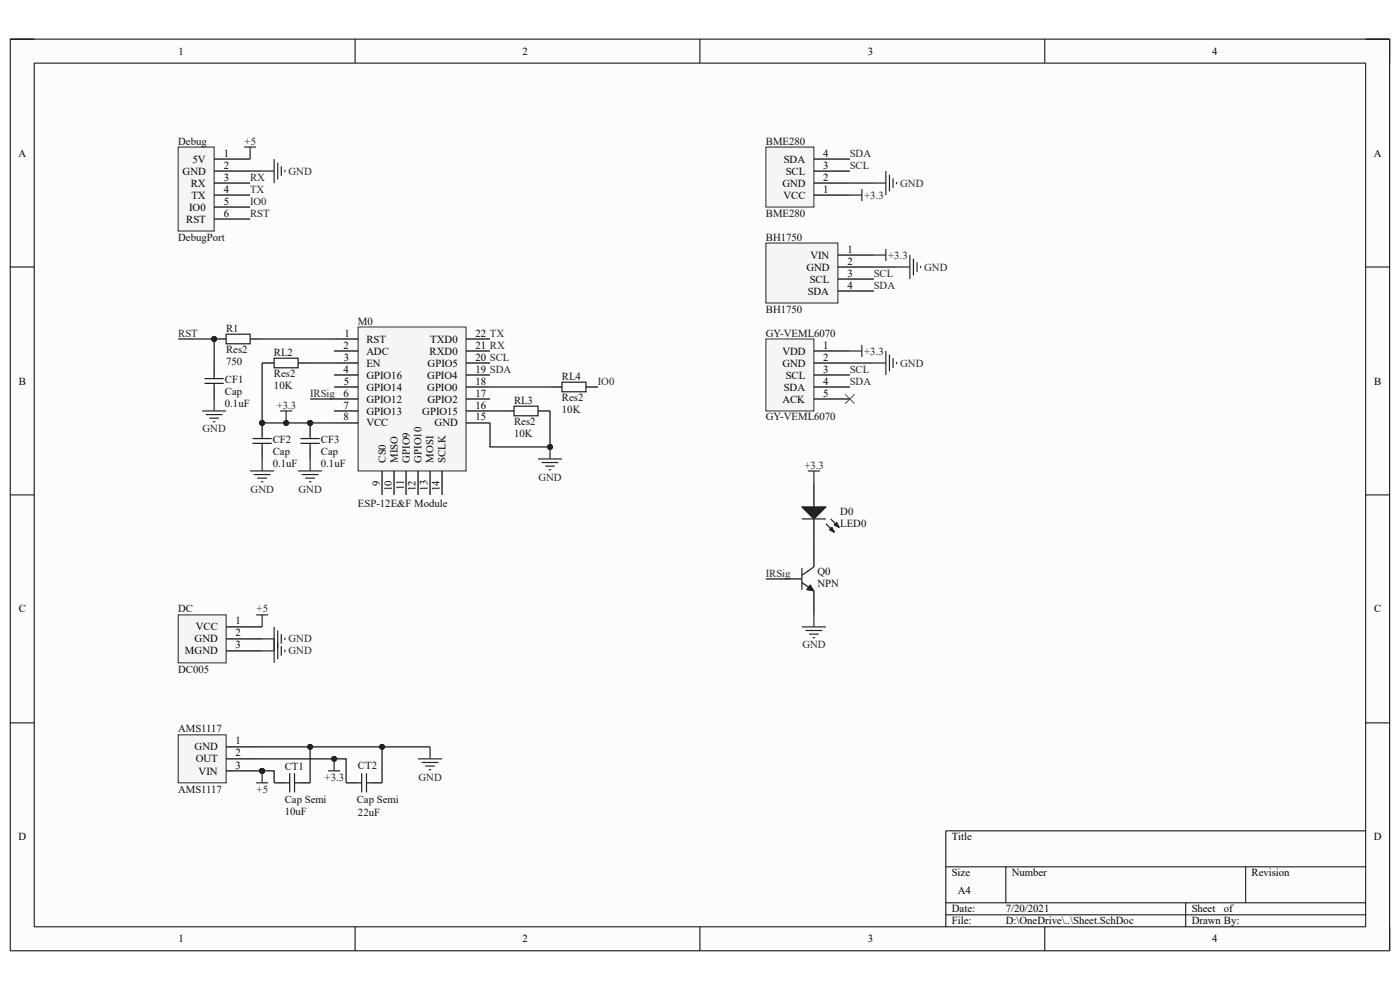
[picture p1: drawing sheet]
<svg xmlns="http://www.w3.org/2000/svg" width="297mm" height="210mm" viewBox="0 0 297 210" stroke-linecap="round" stroke-linejoin="round" font-family="sans-serif">
<path d="M2.2 8.3h292.6v193.4h-292.6z" fill-rule="evenodd" fill="#fcfcfc"/>
<path d="M2.2 8.3h292.6v193.4h-292.6z" fill="none" stroke="#000" stroke-width=".21"/>
<path d="M7.3 13.4h282.4v183.2h-282.4z" fill-rule="evenodd" fill="#fcfcfc"/>
<g fill="none" stroke="#000" stroke-width=".21">
<path d="M2.2 8.3h5.1M7.3 13.4h282.4v183.2h-282.4zM75.3 8.3v5.1M148.5 8.3v5.1M221.6 8.3v5.1M289.7 8.3h5.1v5.1M2.2 56.6h5.1M289.7 56.6h5.1M2.2 105h5.1M289.7 105h5.1M2.2 153.3h5.1M289.7 153.3h5.1"/>
<path d="M289.7 176.2h-89.1v20.4M75.3 196.6v5.1M148.5 196.6v5.1M200.6 183.9h89.1M200.6 191.5h89.1M200.6 194.1h89.1M213.4 183.9v7.6M221.6 196.6v5.1M251.5 191.5v5.1M264.3 183.9v7.6M294.8 196.6v5.1"/>
</g>
<path d="M106.5 87.2h2.5M114.1 87.2h2.6" fill="none" stroke="#000" stroke-width=".25"/>
<path d="M109 86.2h5.1v2h-5.1z" fill="none" stroke="#1c1c1c" stroke-width=".25"/>
<path d="M114.1 97.4h5.1M114.9 98.1h3.6M115.7 98.9h2M116.4 99.6h.5M116.7 94.8v2.6" fill="none" stroke="#262626" stroke-width=".25"/>
<circle cx="116.7" cy="94.8" r=".51" fill="#0e0e0e"/>
<circle cx="116.7" cy="94.8" r=".51" fill="none" stroke="#0e0e0e" stroke-width=".21"/>
<path d="M116.7 82.1h2.5M124.3 82.1h2.6" fill="none" stroke="#000" stroke-width=".25"/>
<path d="M119.2 81.1h5.1v2h-5.1z" fill="none" stroke="#1c1c1c" stroke-width=".25"/>
<circle cx="45.4" cy="71.9" r=".51" fill="#0e0e0e"/>
<circle cx="45.4" cy="71.9" r=".51" fill="none" stroke="#0e0e0e" stroke-width=".21"/>
<path d="M45.4 71.9h2.6M53.1 71.9h2.5" fill="none" stroke="#000" stroke-width=".25"/>
<circle cx="45.4" cy="71.9" r=".51" fill="#0e0e0e"/>
<circle cx="45.4" cy="71.9" r=".51" fill="none" stroke="#0e0e0e" stroke-width=".21"/>
<path d="M45.4 79.5v.8M48 70.9h5.1v2h-5.1zM58.2 76h5v2h-5zM43.4 80.3h4.1M43.4 81.3h4.1M45.4 81.3v.8" fill="none" stroke="#1c1c1c" stroke-width=".25"/>
<path d="M45.4 77v2.5M55.6 77h2.6M63.2 77h2.6M45.4 82.1v2.5" fill="none" stroke="#000" stroke-width=".25"/>
<path d="M42.9 87.2h5.1M43.7 87.9h3.5M44.4 88.7h2.1M45.2 89.5h.5M45.4 84.6v2.6" fill="none" stroke="#262626" stroke-width=".25"/>
<circle cx="55.6" cy="89.7" r=".51" fill="#0e0e0e"/>
<circle cx="55.6" cy="89.7" r=".51" fill="none" stroke="#0e0e0e" stroke-width=".21"/>
<path d="M55.6 89.7v2.6M55.6 94.8v2.6" fill="none" stroke="#000" stroke-width=".25"/>
<circle cx="55.6" cy="89.7" r=".51" fill="#0e0e0e"/>
<circle cx="55.6" cy="89.7" r=".51" fill="none" stroke="#0e0e0e" stroke-width=".21"/>
<path d="M53.6 93h4M53.6 94h4M55.6 92.3v.7M55.6 94v.8" fill="none" stroke="#1c1c1c" stroke-width=".25"/>
<path d="M53.1 99.9h5.1M55.6 97.4v2.5M53.8 100.7h3.6M54.6 101.4h2M55.4 102.2h.5" fill="none" stroke="#262626" stroke-width=".25"/>
<path d="M37.8 130.4h10.2v10.2h-10.2z" fill-rule="evenodd" fill="#f5f5f5"/>
<path d="M37.8 130.4h10.2v10.2h-10.2z" fill="none" stroke="#262626" stroke-width=".21"/>
<path d="M48 133h7.6M48 135.5h7.6M48 138.1h7.6" fill="none" stroke="#000" stroke-width=".25"/>
<path d="M55.6 135.5h2.6M55.6 138.1h2.6M58.2 133v7.6M58.9 133.7v6.1M59.7 134.5v2M59.7 137v2.1M60.4 135.3v.5M60.4 137.8v.5" fill="none" stroke="#262626" stroke-width=".25"/>
<circle cx="55.6" cy="163.5" r=".51" fill="#0e0e0e"/>
<circle cx="55.6" cy="163.5" r=".51" fill="none" stroke="#0e0e0e" stroke-width=".21"/>
<path d="M37.8 155.9h10.2v10.2h-10.2z" fill-rule="evenodd" fill="#f5f5f5"/>
<path d="M37.8 155.9h10.2v10.2h-10.2z" fill="none" stroke="#262626" stroke-width=".21"/>
<path d="M48 158.4h7.6M48 161h7.6M48 163.5h7.6" fill="none" stroke="#000" stroke-width=".25"/>
<circle cx="55.6" cy="163.5" r=".51" fill="#0e0e0e"/>
<circle cx="55.6" cy="163.5" r=".51" fill="none" stroke="#0e0e0e" stroke-width=".21"/>
<path d="M91.2 158.4v2.6M88.7 161h5.1M89.5 161.7h3.5M90.2 162.5h2M91 163.3h.5" fill="none" stroke="#262626" stroke-width=".25"/>
<path d="M58.2 166.1h2.5M63.2 166.1h2.6M73.4 166.1h2.6M78.5 166.1h2.6" fill="none" stroke="#000" stroke-width=".25"/>
<path d="M60.7 166.1h.8M61.5 164v4.1M62.5 166.1h.7M62.5 164v4.1M76 166.1h.7M76.7 164v4.1M77.7 164v4.1M77.7 166.1h.8" fill="none" stroke="#1c1c1c" stroke-width=".25"/>
<path d="M37.8 31.2h7.6v17.8h-7.6z" fill-rule="evenodd" fill="#f5f5f5"/>
<path d="M37.8 31.2h7.6v17.8h-7.6z" fill="none" stroke="#262626" stroke-width=".21"/>
<path d="M45.4 36.3h7.7M45.4 33.7h7.7M45.4 38.8h7.7M45.4 41.4h7.7M45.4 43.9h7.7M45.4 46.5h7.7" fill="none" stroke="#000" stroke-width=".25"/>
<path d="M55.6 36.3h2.6M58.2 33.7v5.1M58.9 34.5v3.6M59.7 35.3v2M60.4 36v.5" fill="none" stroke="#262626" stroke-width=".25"/>
<circle cx="65.8" cy="89.7" r=".51" fill="#0e0e0e"/>
<circle cx="65.8" cy="89.7" r=".51" fill="none" stroke="#0e0e0e" stroke-width=".21"/>
<path d="M65.8 89.7v2.6M65.8 94.8v2.6" fill="none" stroke="#000" stroke-width=".25"/>
<circle cx="65.8" cy="89.7" r=".51" fill="#0e0e0e"/>
<circle cx="65.8" cy="89.7" r=".51" fill="none" stroke="#0e0e0e" stroke-width=".21"/>
<path d="M63.7 93h4.1M63.7 94h4.1M65.8 92.3v.7M65.8 94v.8" fill="none" stroke="#1c1c1c" stroke-width=".25"/>
<path d="M63.2 99.9h5.1M65.8 97.4v2.5M64 100.7h3.6M64.8 101.4h2M65.5 102.2h.5" fill="none" stroke="#262626" stroke-width=".25"/>
<path d="M162.5 31.2h10.2v12.7h-10.2z" fill-rule="evenodd" fill="#f5f5f5"/>
<path d="M162.5 31.2h10.2v12.7h-10.2z" fill="none" stroke="#262626" stroke-width=".21"/>
<path d="M172.7 33.7h7.6M172.7 36.3h7.6M172.7 38.8h7.6M172.7 41.4h7.6" fill="none" stroke="#000" stroke-width=".25"/>
<path d="M162.5 51.6h15.2v12.7h-15.2z" fill-rule="evenodd" fill="#f5f5f5"/>
<path d="M162.5 51.6h15.2v12.7h-15.2z" fill="none" stroke="#262626" stroke-width=".21"/>
<path d="M177.7 54.1h7.7M177.7 56.6h7.7M177.7 59.2h7.7M177.7 61.7h7.7" fill="none" stroke="#000" stroke-width=".25"/>
<path d="M162.5 71.9h10.2v15.3h-10.2z" fill-rule="evenodd" fill="#f5f5f5"/>
<path d="M162.5 71.9h10.2v15.3h-10.2z" fill="none" stroke="#262626" stroke-width=".21"/>
<path d="M172.7 74.5h7.6M172.7 77h7.6M172.7 79.5h7.6M172.7 82.1h7.6M172.7 84.6h7.6" fill="none" stroke="#000" stroke-width=".25"/>
<path d="M179.3 83.6l2 2.1M181.3 83.6l-2 2.1" fill="none" stroke="#4c4c4c" stroke-width=".21"/>
<g fill="none" stroke="#262626" stroke-width=".25">
<path d="M185.4 38.8h2.5M187.9 36.3v5.1M188.7 37.1v3.5M189.5 37.8v2M190.2 38.6v.5M180.3 41.4h2.5M182.8 40.1v2.6M185.4 54.1h2.5M187.9 52.8v2.6M190.5 56.6h2.5M193 54.1v5.1M193.8 54.9v3.5"/>
<path d="M194.5 55.6v2.1M195.3 56.4v.5M180.3 74.5h2.5M182.8 73.2v2.5M185.4 77h2.5M187.9 74.5v5M188.7 75.2v3.6M189.5 76v2M190.2 76.8v.5M69.6 163.5h2.5M70.9 161v2.5"/>
</g>
<circle cx="70.9" cy="161" r=".51" fill="#0e0e0e"/>
<circle cx="70.9" cy="161" r=".51" fill="none" stroke="#0e0e0e" stroke-width=".21"/>
<path d="M172.7 102.4v5.1M172.7 110.1v5.1" fill="none" stroke="#000" stroke-width=".25"/>
<path d="M170.1 107.5h5.1l-2.5 2.6z" fill="#1c1c1c"/>
<path d="M170.1 107.5h5.1l-2.5 2.6zM175.2 111.1l1.8 1.8M176.2 110.1l1.8 1.8" fill="none" stroke="#1c1c1c" stroke-width=".25"/>
<path d="M176 112.4l.5-.5 .5 1z" fill="#1c1c1c"/>
<path d="M176 112.4l.5-.5 .5 1z" fill="none" stroke="#1c1c1c" stroke-width=".25"/>
<path d="M177.5 110.8l.5 1.1-1-.5z" fill="#1c1c1c"/>
<path d="M170.1 110.1h5.1M177.5 110.8l.5 1.1-1-.5zM170.1 123.6l2.6 1.7M170.1 120.5v4.6M172.7 120.3l-2.6 1.7" fill="none" stroke="#1c1c1c" stroke-width=".25"/>
<path d="M170.1 133h5.1M170.9 133.7h3.5M171.6 134.5h2.1M172.4 135.3h.5M172.7 130.4v2.6" fill="none" stroke="#262626" stroke-width=".25"/>
<path d="M172.7 115.2v5.1M165 122.8h5.1M172.7 125.3v5.1" fill="none" stroke="#000" stroke-width=".25"/>
<path d="M171.9 124.1l.8 1.2-1.6-.2z" fill="#1c1c1c"/>
<path d="M171.9 124.1l.8 1.2-1.6-.2z" fill="none" stroke="#1c1c1c" stroke-width=".21"/>
<path d="M171.4 99.9h2.5M172.7 99.9v2.5M54.3 130.4h2.6M55.6 130.4v2.6M54.3 166.1h2.6M55.6 163.5v2.6" fill="none" stroke="#262626" stroke-width=".25"/>
<circle cx="55.6" cy="163.5" r=".51" fill="#0e0e0e"/>
<circle cx="55.6" cy="163.5" r=".51" fill="none" stroke="#0e0e0e" stroke-width=".21"/>
<path d="M51.8 31.2h2.5M53.1 31.2v2.5M59.4 87.2h2.6M60.7 87.2v2.5" fill="none" stroke="#262626" stroke-width=".25"/>
<circle cx="60.7" cy="89.7" r=".51" fill="#0e0e0e"/>
<circle cx="60.7" cy="89.7" r=".51" fill="none" stroke="#0e0e0e" stroke-width=".21"/>
<path d="M76 69.4h22.9v30.5h-22.9z" fill-rule="evenodd" fill="#f5f5f5"/>
<path d="M76 69.4h22.9v30.5h-22.9z" fill="none" stroke="#262626" stroke-width=".21"/>
<g fill="none" stroke="#000" stroke-width=".25">
<path d="M70.9 71.9h5.1M70.9 74.5h5.1M70.9 77h5.1M70.9 79.5h5.1M98.9 71.9h5.1M98.9 74.5h5.1M98.9 77h5.1M98.9 79.5h5.1M70.9 82.1h5.1M70.9 84.6h5.1M70.9 87.2h5.1M70.9 89.7h5.1"/>
<path d="M81.1 99.9v5.1M83.6 99.9v5.1M86.1 99.9v5.1M88.7 99.9v5.1M91.2 99.9v5.1M93.8 99.9v5.1M98.9 82.1h5.1M98.9 84.6h5.1M98.9 87.2h5.1M98.9 89.7h5.1"/>
</g>
<path d="M81.1 158.4v7.7" fill="none" stroke="#0e0e0e" stroke-width=".25"/>
<circle cx="81.1" cy="158.4" r=".51" fill="#0e0e0e"/>
<circle cx="81.1" cy="158.4" r=".51" fill="none" stroke="#0e0e0e" stroke-width=".21"/>
<path d="M37.8 71.9h7.6v5.1" fill="none" stroke="#0e0e0e" stroke-width=".25"/>
<circle cx="45.4" cy="71.9" r=".51" fill="#0e0e0e"/>
<circle cx="45.4" cy="71.9" r=".51" fill="none" stroke="#0e0e0e" stroke-width=".21"/>
<path d="M53.1 36.3h2.5M55.6 163.5h2.6v2.6" fill="none" stroke="#0e0e0e" stroke-width=".25"/>
<circle cx="55.6" cy="163.5" r=".51" fill="#0e0e0e"/>
<circle cx="55.6" cy="163.5" r=".51" fill="none" stroke="#0e0e0e" stroke-width=".21"/>
<path d="M55.6 161h17.8v5.1" fill="none" stroke="#0e0e0e" stroke-width=".25"/>
<circle cx="70.9" cy="161" r=".51" fill="#0e0e0e"/>
<circle cx="70.9" cy="161" r=".51" fill="none" stroke="#0e0e0e" stroke-width=".21"/>
<path d="M55.6 158.4h35.6" fill="none" stroke="#0e0e0e" stroke-width=".25"/>
<circle cx="81.1" cy="158.4" r=".51" fill="#0e0e0e"/>
<circle cx="81.1" cy="158.4" r=".51" fill="none" stroke="#0e0e0e" stroke-width=".21"/>
<circle cx="65.8" cy="158.4" r=".51" fill="#0e0e0e"/>
<circle cx="65.8" cy="158.4" r=".51" fill="none" stroke="#0e0e0e" stroke-width=".21"/>
<path d="M55.6 77v12.7h15.3" fill="none" stroke="#0e0e0e" stroke-width=".25"/>
<circle cx="55.6" cy="89.7" r=".51" fill="#0e0e0e"/>
<circle cx="55.6" cy="89.7" r=".51" fill="none" stroke="#0e0e0e" stroke-width=".21"/>
<circle cx="60.7" cy="89.7" r=".51" fill="#0e0e0e"/>
<circle cx="60.7" cy="89.7" r=".51" fill="none" stroke="#0e0e0e" stroke-width=".21"/>
<circle cx="65.8" cy="89.7" r=".51" fill="#0e0e0e"/>
<circle cx="65.8" cy="89.7" r=".51" fill="none" stroke="#0e0e0e" stroke-width=".21"/>
<path d="M55.6 71.9h15.3M65.8 77h5.1M65.8 84.6h5.1M116.7 87.2v7.6h-12.7v-5.1" fill="none" stroke="#0e0e0e" stroke-width=".25"/>
<circle cx="116.7" cy="94.8" r=".51" fill="#0e0e0e"/>
<circle cx="116.7" cy="94.8" r=".51" fill="none" stroke="#0e0e0e" stroke-width=".21"/>
<path d="M180.3 38.8h5.1M185.4 56.6h5.1M180.3 77h5.1M104 87.2h2.5M104 82.1h12.7M162.5 122.8h2.5M65.8 158.4v7.7" fill="none" stroke="#0e0e0e" stroke-width=".25"/>
<circle cx="65.8" cy="158.4" r=".51" fill="#0e0e0e"/>
<circle cx="65.8" cy="158.4" r=".51" fill="none" stroke="#0e0e0e" stroke-width=".21"/>
<g font-size="2.3">
<text x="37.9" y="11.6">1</text>
<text x="110.8" y="11.6">2</text>
<text x="184.1" y="11.6">3</text>
<text x="257.1" y="11.6">4</text>
<text x="3.9" y="33.2">A</text>
<text x="40.9" y="34.5">5V</text>
<text x="47.5" y="35.8">2</text>
<text x="47.5" y="33.2">1</text>
<text x="166.3" y="34.5">SDA</text>
<text x="174.7" y="33.2">4</text>
<text x="174.7" y="35.8">3</text>
<text x="291.4" y="33.2">A</text>
<text x="38.7" y="37">GND</text>
<text x="40.5" y="39.6">RX</text>
<text x="47.5" y="40.9">4</text>
<text x="47.5" y="38.3">3</text>
<text x="166" y="39.6">GND</text>
<text x="166.7" y="37">SCL</text>
<text x="174.7" y="38.3">2</text>
<text x="174.7" y="40.9">1</text>
<text x="39.5" y="47.2">RST</text>
<text x="40.1" y="44.7">IO0</text>
<text x="40.6" y="42.1">TX</text>
<text x="47.5" y="43.4">5</text>
<text x="47.5" y="46">6</text>
<text x="166.2" y="42.1">VCC</text>
<text x="179.8" y="53.6">1</text>
<text x="171.1" y="57.4">GND</text>
<text x="171.8" y="59.9">SCL</text>
<text x="171.9" y="54.9">VIN</text>
<text x="179.8" y="56.1">2</text>
<text x="179.8" y="58.7">3</text>
<text x="171.4" y="62.5">SDA</text>
<text x="179.8" y="61.2">4</text>
<text x="73.1" y="71.4">1</text>
<text x="100.9" y="71.4">22 TX</text>
<text x="72.9" y="74">2</text>
<text x="72.9" y="76.5">3</text>
<text x="77.7" y="72.7">RST</text>
<text x="77.7" y="75.2">ADC</text>
<text x="77.7" y="77.8">EN</text>
<text x="90.7" y="77.8">GPIO5</text>
<text x="91.1" y="75.2">RXD0</text>
<text x="91.3" y="72.7">TXD0</text>
<text x="100.9" y="76.5">20 SCL</text>
<text x="100.9" y="74">21 RX</text>
<text x="166" y="75.2">VDD</text>
<text x="166" y="77.8">GND</text>
<text x="174.7" y="74">1</text>
<text x="174.7" y="76.5">2</text>
<text x="4" y="81.6">B</text>
<text x="72.9" y="79">4</text>
<text x="72.9" y="81.6">5</text>
<text x="77.7" y="80.3">GPIO16</text>
<text x="77.7" y="82.8">GPIO14</text>
<text x="90.6" y="82.8">GPIO0</text>
<text x="90.6" y="80.3">GPIO4</text>
<text x="100.9" y="81.6">18</text>
<text x="100.9" y="79">19 SDA</text>
<text x="166.3" y="82.8">SDA</text>
<text x="166.7" y="80.3">SCL</text>
<text x="174.7" y="79">3</text>
<text x="174.7" y="81.6">4</text>
<text x="291.5" y="81.6">B</text>
<text x="72.9" y="84.1">6</text>
<text x="72.9" y="86.7">7</text>
<text x="72.9" y="89.2">8</text>
<text x="77.7" y="85.4">GPIO12</text>
<text x="77.7" y="87.9">GPIO13</text>
<text x="89.6" y="87.9">GPIO15</text>
<text x="90.7" y="85.4">GPIO2</text>
<text x="100.9" y="89.2">15</text>
<text x="100.9" y="86.7">16</text>
<text x="100.9" y="84.1">17</text>
<text x="166" y="85.4">ACK</text>
<text x="174.7" y="84.1">5</text>
<text x="77.7" y="90.5">VCC</text>
<text x="92.2" y="90.5">GND</text>
<text x="81.8" y="98.1" transform="rotate(-90 81.8 98.1)">CS0</text>
<text x="84.4" y="98.1" transform="rotate(-90 84.4 98.1)">MISO</text>
<text x="86.9" y="98.1" transform="rotate(-90 86.9 98.1)">GPIO9</text>
<text x="89.5" y="98.1" transform="rotate(-90 89.5 98.1)">GPIO10</text>
<text x="92" y="98.1" transform="rotate(-90 92 98.1)">MOSI</text>
<text x="94.5" y="98.1" transform="rotate(-90 94.5 98.1)">SCLK</text>
<text x="80.6" y="103" transform="rotate(-90 80.6 103)">9</text>
<text x="83.1" y="104.1" transform="rotate(-90 83.1 104.1)">10</text>
<text x="85.6" y="104" transform="rotate(-90 85.6 104)">11</text>
<text x="88.2" y="104.1" transform="rotate(-90 88.2 104.1)">12</text>
<text x="90.7" y="104.1" transform="rotate(-90 90.7 104.1)">13</text>
<text x="93.3" y="104.1" transform="rotate(-90 93.3 104.1)">14</text>
<text x="4" y="129.9">C</text>
<text x="291.5" y="129.9">C</text>
<text x="41.3" y="136.3">GND</text>
<text x="41.5" y="133.7">VCC</text>
<text x="50" y="132.5">1</text>
<text x="50" y="135">2</text>
<text x="50" y="137.5">3</text>
<text x="39.2" y="138.8">MGND</text>
<text x="41.3" y="159.2">GND</text>
<text x="41.5" y="161.7">OUT</text>
<text x="50" y="157.9">1</text>
<text x="50" y="160.4">2</text>
<text x="42.1" y="164.3">VIN</text>
<text x="50" y="163">3</text>
<text x="3.9" y="178.3">D</text>
<text x="201.9" y="178.3">Title</text>
<text x="291.5" y="178.3">D</text>
<text x="201.9" y="185.9">Size</text>
<text x="214.6" y="185.9">Number</text>
<text x="265.5" y="185.9">Revision</text>
<text x="203.2" y="189.7">A4</text>
<text x="201.9" y="193.5">Date:</text>
<text x="201.9" y="196.1">File:</text>
<text x="213.4" y="193.5">7/20/2021</text>
<text x="213.4" y="196.1">D:\OneDrive\..\Sheet.SchDoc</text>
<text x="252.8" y="193.5">Sheet</text>
<text x="252.8" y="196.1">Drawn By:</text>
<text x="259.6" y="193.5">of</text>
<text x="37.9" y="199.9">1</text>
<text x="110.8" y="199.9">2</text>
<text x="184.1" y="199.9">3</text>
<text x="257.1" y="199.9">4</text>
</g>
<g font-size="2.3" fill="#0e0e0e">
<text x="37.8" y="30.7">Debug</text>
<text x="162.5" y="30.7">BME280</text>
<text x="162.5" y="46">BME280</text>
<text x="37.8" y="51.1">DebugPort</text>
<text x="162.5" y="51.1">BH1750</text>
<text x="48" y="70.4">R1</text>
<text x="75.9" y="68.8">M0</text>
<text x="162.5" y="66.3">BH1750</text>
<text x="162.5" y="71.4">GY-VEML6070</text>
<text x="48" y="77.5">750</text>
<text x="48" y="75">Res2</text>
<text x="58.1" y="75.5">RL2</text>
<text x="47.7" y="81.3">CF1</text>
<text x="47.7" y="83.9">Cap</text>
<text x="58.1" y="82.6">10K</text>
<text x="58.1" y="80.1">Res2</text>
<text x="119.2" y="80.6">RL4</text>
<text x="47.7" y="86.4">0.1uF</text>
<text x="109" y="85.6">RL3</text>
<text x="119.2" y="87.7">10K</text>
<text x="119.2" y="85.1">Res2</text>
<text x="162.5" y="89.2">GY-VEML6070</text>
<text x="57.9" y="94.1">CF2</text>
<text x="68.1" y="94.1">CF3</text>
<text x="109" y="92.8">10K</text>
<text x="109" y="90.2">Res2</text>
<text x="57.9" y="99.1">0.1uF</text>
<text x="57.9" y="96.6">Cap</text>
<text x="68.1" y="99.1">0.1uF</text>
<text x="68.1" y="96.6">Cap</text>
<text x="75.9" y="107.5">ESP-12E&amp;F Module</text>
<text x="178.3" y="109.3">D0</text>
<text x="178.3" y="111.8">LED0</text>
<text x="173.4" y="122">Q0</text>
<text x="173.4" y="124.6">NPN</text>
<text x="37.8" y="129.9">DC</text>
<text x="37.8" y="142.7">DC005</text>
<text x="37.8" y="155.4">AMS1117</text>
<text x="60.4" y="163.3">CT1</text>
<text x="75.9" y="163">CT2</text>
<text x="37.8" y="168.1">AMS1117</text>
<text x="60.4" y="172.9">10uF</text>
<text x="60.4" y="170.4">Cap Semi</text>
<text x="75.7" y="170.4">Cap Semi</text>
<text x="75.9" y="173.2">22uF</text>
</g>
<g font-size="2.3" fill="#262626">
<text x="51.9" y="30.7">+5</text>
<text x="180.3" y="35.8">SCL</text>
<text x="180.3" y="33.2">SDA</text>
<text x="53" y="38.3">RX</text>
<text x="53" y="40.9">TX</text>
<text x="61.2" y="37">GND</text>
<text x="191" y="39.6">GND</text>
<text x="53" y="43.4">IO0</text>
<text x="53" y="46">RST</text>
<text x="183.3" y="42.1">+3.3</text>
<text x="185.4" y="58.7">SCL</text>
<text x="188.4" y="54.9">+3.3</text>
<text x="196" y="57.4">GND</text>
<text x="185.4" y="61.2">SDA</text>
<text x="37.8" y="71.4">RST</text>
<text x="183.3" y="75.2">+3.3</text>
<text x="191" y="77.8">GND</text>
<text x="126.8" y="81.6">IO0</text>
<text x="180.3" y="79">SCL</text>
<text x="180.3" y="81.6">SDA</text>
<text x="58.7" y="86.7">+3.3</text>
<text x="65.8" y="84.1">IRSig</text>
<text x="43" y="91.7">GND</text>
<text x="114.2" y="101.9">GND</text>
<text x="170.6" y="99.4">+3.3</text>
<text x="53.2" y="104.5">GND</text>
<text x="63.3" y="104.5">GND</text>
<text x="162.5" y="122.3">IRSig</text>
<text x="54.4" y="129.9">+5</text>
<text x="61.2" y="136.3">GND</text>
<text x="170.2" y="137.5">GND</text>
<text x="61.2" y="138.8">GND</text>
<text x="68.9" y="165.6">+3.3</text>
<text x="88.8" y="165.6">GND</text>
<text x="54.4" y="168.1">+5</text>
</g>
</svg>
